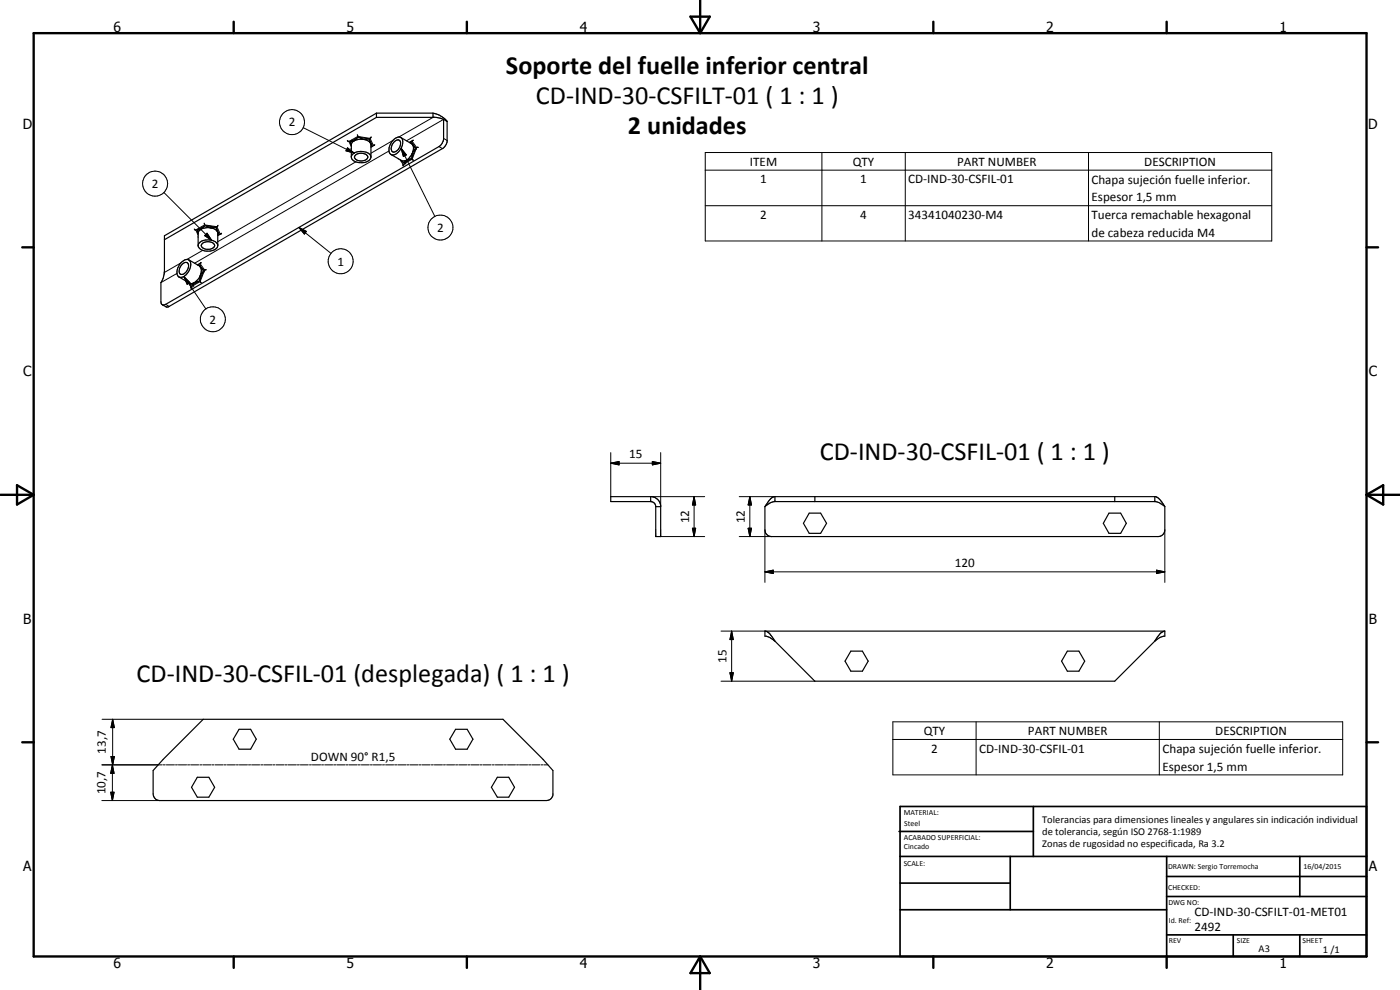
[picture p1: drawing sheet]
<svg xmlns="http://www.w3.org/2000/svg" width="420mm" height="297mm" viewBox="0 0 420 297" stroke-linecap="round" stroke-linejoin="round" font-family="sans-serif">
<g fill="#000">
<circle cx="105.1" cy="42.3" r=".18"/>
<circle cx="105.5" cy="42" r=".18"/>
<circle cx="110.9" cy="41.5" r=".18"/>
<circle cx="121.3" cy="49.1" r=".18"/>
<circle cx="121.7" cy="48.9" r=".18"/>
<circle cx="124.9" cy="44.5" r=".18"/>
<circle cx="59.1" cy="68.8" r=".18"/>
<circle cx="59.6" cy="68.5" r=".18"/>
<circle cx="65" cy="68" r=".18"/>
<circle cx="57.6" cy="85.9" r=".18"/>
<circle cx="58.1" cy="85.6" r=".18"/>
<circle cx="61.3" cy="81.3" r=".18"/>
</g>
<g fill="none" stroke="#000" stroke-width=".35">
<path d="M113 35.2h17M113 34l-63.7 36.7v11.3M113 35.2l-63.7 36.7M113 34v1.2M113 34h17M130 34h.3a7.2 7.2 0 0 1 3.9 2.4M130 34v1.2M130 35.2l1.3 .1 1.8 .5M133.1 35.8v6a3.1 3.1 0 0 1-1.4 2.2l-82 47.3a.86 .86 0 0 1-1 .1 .86 .86 0 0 1-.4-.9v-5.7l.6-1.2 .4-1.6M133.1 35.8l1.1 .6M134.2 36.4v6a3.3 3.3 0 0 1-1.4 2.2l-82.2 47.5h-.7l-1.2-.7M104.3 42.2l.4 .3"/>
<path d="M105.4 44.5v.1M105.4 42.4l-.2 .4 .2 .8M105.4 46.9a3.6 3.6 0 0 1 5.9 0v.2M106.3 42.2l-.9 1v4a2.28 2.28 0 0 0 2.6 1.6 2.76 2.76 0 0 0 3.3-1.7M106.3 42.2l-.9 .2M106.6 46.7a2.55 2.55 0 0 1 3.8 .3 2.34 2.34 0 0 1-3.6 .8l-.4-.6zM107.2 41.3l-1.8 1.1M107.2 41.3l-.9 .9M107.3 40.4l.1 .5M107.9 41.2l-.7 .1M107.9 41.2l2.5 .4M107.9 41.2l1.2 .6"/>
<path d="M109.1 41.8h-1.5l-1.3 .4M109.1 41.8l1.3 .4 .8 .8M110.4 41.6l.5 .3M110.4 41.6l-1.3 .2M110.9 41.9l.7 1.4M110.9 41.9l.3 1.1M111.2 43l.1 .2M111.2 43l.1 4.1M111.3 43.2h.1M111.3 43.2l.1 .1M111.4 41.1l-.3 .4M111.4 43.3h.1"/>
<path d="M111.5 43.3h.1M111.6 43.3l-.3 .5M112 43.6h.3M112.3 43.6l-1 .6M112.5 43.4l-.2 .2M117.3 46.4l3.4 1.9 1-.1M118.2 41.8a1.43 1.43 0 0 1 1.4-.7 1.43 1.43 0 0 1 1.2 .9 4.3 4.3 0 0 1-2.6 4.5 1.46 1.46 0 0 1-1.4-.7 1.46 1.46 0 0 1 0-1.5l.6-1.5zM118.3 42.5a1.03 1.03 0 0 1 1.3-.5 1.03 1.03 0 0 1 .6 1.3 2.13 2.13 0 0 1-2.5 2.2 2.27 2.27 0 0 1 .6-3zM119.5 47.6v.1M120.3 41.3l3.5 2.1M120.3 48.1l.7 .7h.4M121 49.3l.1 .5"/>
<path d="M121.6 48.4h.1M121.8 48.2l-.4 .6M123.1 42.9h.6M123.3 47.7l-1.9 1.1M123.3 47.7l-1.6 .5M123.7 42.9l.9 1.4M123.7 47.2l-.4 .5M123.7 47.8l.4 .3M123.7 42.9l.1 .5M123.7 43.2h.1M123.8 43.4l.8 .9M123.8 43.4a2.57 2.57 0 0 1 0 2.4"/>
<path d="M123.8 45.8l-.1 1.4M123.8 45.8a4.4 4.4 0 0 1-2 2.4M123.9 42.1l-1.1 .6M124.1 42.1l-.4 .3M124.6 44.3v.5M124.6 44.8l-.9 2.4M124.6 44.8l-.8 1M125.5 44.2l-.5 .1M54.3 78.9a1.77 1.77 0 0 1 2.6-.7 3.8 3.8 0 0 1-2.9 5 1.61 1.61 0 0 1-.8-2.2l.6-1.5zM54.7 79.3a1.04 1.04 0 0 1 1.4-.5 1.04 1.04 0 0 1 .4 1.5 2.42 2.42 0 0 1-2.2 2 1.78 1.78 0 0 1 0-2.5zM56.7 78l3.3 2M58.3 68.7l.4 .3"/>
<path d="M59.4 68.9l-.2 .4 .3 .9M59.4 71.1l.1 .1M59.5 79.6l.5 .1M60 79.7l1 1.3M60 80l1 1M60 79.7l.1 .3M60.3 78.9l-.2 .2M60.3 78.9l-1.1 .6M60.3 68.8l-.9 .1M60.4 78.8l-.1 .1M60.6 73.2a2.55 2.55 0 0 1 3.8 .4 1.48 1.48 0 0 1-1.5 1.2h-1a1.31 1.31 0 0 1-1.4-1.4zM61.3 67l.1 .5"/>
<path d="M61.3 67.9l-1.9 1M61.3 67.9l-1 .9M61.9 67.7l-.6 .2M61.9 67.7l2.6 .4M61.9 67.7l.7 .5a3.8 3.8 0 0 1 2.5 1.1l.5 .6M64.5 68.1l.4 .3M64.5 68.1l-.7 .3a5.9 5.9 0 0 0-3.5 .4M64.9 68.4l.5 1.4v3.9a3 3 0 0 1-3.9 1.6 2.45 2.45 0 0 1-2-1.4v-4.1l.8-1M64.9 68.4l.7 1.5M65.4 73.4a3.8 3.8 0 0 0-5.4-.7l-.5 1M65.4 67.6l-.3 .4M65.6 69.9l-.2 .5"/>
<path d="M66.4 70.1h-.3M66.4 70.1l-1 .6M66.5 70l-.1 .1M49.3 81.7v.3M53.7 83.1l3.2 1.9M55.9 84.4v.1M56.7 84.8l.1 .2M56.8 85l.6 .5h.4M57.4 86v.6M58.4 84.8l-.6 .7M58.4 84.8l-.8 .3-.7-.1M58.6 84.7l-.2 .1"/>
<path d="M59.6 84.5l-1.8 1M59.6 84.5l-1 .2M60 83.9l-.4 .6M60.1 84.5l.3 .3M60.1 80l.3 1.2-.1 1M60.3 82.2l-.7 1.4-1 1M60.3 82.3l-.3 1.6M61 81v.5M61 81.5l-1 2.4M61 81.5l-.7 .8M61.9 80.9l-.5 .1M183.3 149h12.3a3 3 0 0 1 2.7 2.7v9.3h-1.5v-9a1.54 1.54 0 0 0-1.4-1.5h-12.1z"/>
<path d="M195.3 149v1.5M196.8 152h1.5M229.6 152v7a2 2 0 0 0 2 2h115.9a2 2 0 0 0 2.1-2v-7M229.6 152l1.5-2.1 1.3-.9h114.3l1.4 .9 1.5 2.1M229.6 152l1.5-1.1 1.3-.4h114.3l1.4 .4 1.5 1.1M232.6 149v1.5M242.9 154h3.4l1.8 3-1.8 3h-3.4l-1.8-3zM244.5 149v1.5M332.8 154h3.5l1.7 3-1.7 3h-3.5l-1.7-3zM334.5 149v1.5M346.6 149v1.5M229.6 189.4v1.5l1.5 .4 1.5 1.1"/>
<path d="M229.6 189.4a5.1 5.1 0 0 1 3 3M229.6 189.4h120M232.6 192.4l11.9 12h90l12.1-12M255.3 195.4h3.5l1.8 3-1.8 3h-3.5l-1.7-3zM320.3 195.4h3.5l1.7 3-1.7 3h-3.5l-1.7-3zM349.6 189.4v1.5l-1.5 .4-1.5 1.1M349.6 189.4a5.1 5.1 0 0 0-3 3M71.7 218.8h3.5l1.7 3-1.7 3h-3.5l-1.7-3zM136.7 218.8h3.5l1.7 3-1.7 3h-3.5l-1.7-3zM49 227.8l12-12h89.9l12.1 12 2.9 3.4v7.3l-.6 1.2-1.3 .5h-116a2 2 0 0 1-2-2v-7zM59.2 233.2h3.5l1.7 3-1.7 3h-3.5l-1.7-3zM149.3 233.2h3.4l1.7 3-1.7 3h-3.4l-1.8-3z"/>
</g>
<g fill="none" stroke="#000" stroke-width=".3">
<path d="M91 38.3l15.3 7.6M130 35.2l-10.3 5.9M133.1 35.8l-11.1 6.4M49.2 57.7l14.3 14.4M104.3 44.4l2 1.5-2.5-.6zM105.4 44l-.7-1.5 2.7-1.6 3.7 .6 .9 2.1-.7 .4M106.8 48.6l-41.4 23.9M116.7 45.3l-58.3 33.7M117.9 42.2l-6.6 3.8M120.4 44.5l1.6 2-.9 .4zM120.4 44.5l10.1 20.4M123 42.8l.7-.4 1.3 1.9-1.3 3.5-2.7 1.5-1-1.4"/>
<path d="M131.7 44l1.1 .6M133.1 41.5l1.1 .7M211.7 45.8h170v26.5h-170zM211.7 51.1h170M246.7 45.8v26.5M271.7 45.8v26.5M326.7 45.8v26.5M54.3 78.9l-5 2.8M59.3 79.5l.8-.4 1.3 1.9-1.3 3.5-2.7 1.5-1-1.4M59.5 70.6l-.8-1.6 2.7-1.5 3.7 .5 1 2.1-.7 .5M60.9 75.1l-4.8 2.8M61.4 70.7l.7-.7 1.4 2.1z"/>
<path d="M62.1 70l1.4 2.1-2.1-1.4zM89.7 68.2l2.2 1.2-.6 .8zM89.7 68.2l9.6 7.8M211.7 61.7h170M49.7 91.3l1 .6M53.1 82l-4.8 2.8M55.2 83l1.8 1.8-.8 .5zM55.2 83l6.6 9.7M183.3 139l2.5-.5v1zM183.3 139h15M183.3 135.8v13.2M195.8 138.5l2.5 .5-2.5 .5z"/>
<path d="M198.3 135.8v16.2M195.3 149h16.2M207.8 158.5h1l-.5 2.5zM208.3 149l.5 2.5h-1zM208.3 149v12M221.9 149h10.7M224.5 158.5h1l-.5 2.5zM225 149l.5 2.5h-1zM225 149v12M229.6 159v15.8M349.6 159v15.8M198.3 161h13.2"/>
<path d="M221.9 161h9.7M229.6 171.6l2.5-.5v1zM229.6 171.6h120M347.1 171.1l2.5 .5-2.5 .5zM216.4 189.4h13.2M219.6 189.4l.5 2.5h-1zM219.6 189.4v15M30.6 215.8h30.4M33.8 215.8l.5 2.5h-1zM33.8 215.8v13.7M216.4 204.4h28.1M219.1 201.8h1l-.5 2.6z"/>
<path d="M268 216.6h135v15.9h-135zM292.9 216.6v15.9M347.9 216.6v15.9M30.6 229.5h18.1M33.2 237.7h1l-.5 2.5zM33.3 227h1l-.5 2.5zM33.7 229.5l.5 2.5h-1zM33.7 229.5v10.7M49 229.5h.6M49.9 229.5h2.5M52.7 229.5h.5M53.5 229.5h2.5"/>
<path d="M56.3 229.5h.6M57.2 229.5h2.4M60 229.5h.6M60.9 229.5h2.4M63.6 229.5h.6M64.5 229.5h2.5M67.3 229.5h.6M68.2 229.5h2.4M70.9 229.5h.6M71.8 229.5h2.5M74.6 229.5h.6M75.5 229.5h2.4"/>
<path d="M78.3 229.5h.6M79.2 229.5h2.4M81.9 229.5h.6M82.8 229.5h2.4M85.5 229.5h.7M86.5 229.5h2.4M89.2 229.5h.6M90.1 229.5h2.4M92.9 229.5h.6M93.8 229.5h2.4M96.5 229.5h.6M97.4 229.5h2.5"/>
<path d="M100.1 229.5h.7M101.1 229.5h2.4M103.8 229.5h.6M104.7 229.5h2.5M107.5 229.5h.6M108.4 229.5h2.4M111.2 229.5h.5M112 229.5h2.5M114.8 229.5h.6M115.7 229.5h2.4M118.4 229.5h.7M119.4 229.5h2.4"/>
<path d="M122.1 229.5h.6M123 229.5h2.5M125.8 229.5h.6M126.7 229.5h2.4M129.4 229.5h.6M130.3 229.5h2.5M133.1 229.5h.6M134 229.5h2.4M136.7 229.5h.7M137.7 229.5h2.4M140.4 229.5h.6M141.3 229.5h2.5"/>
<path d="M144 229.5h.7M145 229.5h2.4M147.7 229.5h.6M148.6 229.5h2.5M151.4 229.5h.6M152.3 229.5h2.4M155 229.5h.6M155.9 229.5h2.5M158.7 229.5h.6M159.6 229.5h2.4M162.3 229.5h.6M163.2 229.5h1.3"/>
<path d="M268 221.9h135M30.6 240.2h17.4"/>
<circle cx="87.6" cy="36.7" r="3.7"/>
<circle cx="46.5" cy="55.1" r="3.7"/>
<circle cx="102.2" cy="78.4" r="3.7"/>
<circle cx="132.2" cy="68.3" r="3.8"/>
<circle cx="63.9" cy="95.8" r="3.7"/>
</g>
<g fill="none" stroke="#000" stroke-width=".71">
<path d="M10.1 9.9h400v277.1h-400zM70.1 6.5v3.4M140.1 6.5v3.4M207.2 5h5.8l-2.9 4.9zM210.1 0v9.9M280.1 6.5v3.4M350.1 6.5v3.4M6.7 74.2h3.4M410.1 74.2h3.5M.1 148.5h10M5.1 145.6l5 2.9-5 2.9zM410.1 148.5h10"/>
<path d="M410.1 148.5l5-2.9v5.8zM6.7 222.7h3.4M410.1 222.7h3.5M70.1 287v3.4M140.1 287v3.4M210.1 287v10M210.1 287l2.9 5h-5.8zM280.1 287v3.4M350.1 287v3.4"/>
</g>
<g fill="none" stroke="#000" stroke-width=".51">
<path d="M269.8 249.5h40.3M270.1 242h140v45h-140zM270.1 257h140M303.2 257v16M310.1 242v15M350.1 257v30M390.1 257v12M270.1 265h33.1M270.1 273h80M350.1 269h60M350.1 263h60M350.1 280.5h60"/>
<path d="M370.1 280.5v6.5M390.1 280.5v6.5"/>
</g>
<g fill="#000">
<path d="M104.3 44.4l2 1.5-2.5-.6zM120.4 44.5l1.6 2-.9 .4zM62.1 70l1.4 2.1-2.1-1.4zM89.7 68.2l2.2 1.2-.6 .8zM55.2 83l1.8 1.8-.8 .5zM183.3 139l2.5-.5v1zM195.8 138.5l2.5 .5-2.5 .5zM207.8 158.5h1l-.5 2.5zM208.3 149l.5 2.5h-1zM224.5 158.5h1l-.5 2.5zM225 149l.5 2.5h-1zM229.6 171.6l2.5-.5v1z"/>
<path d="M347.1 171.1l2.5 .5-2.5 .5zM219.6 189.4l.5 2.5h-1zM33.8 215.8l.5 2.5h-1zM219.1 201.8h1l-.5 2.6zM33.2 237.7h1l-.5 2.5zM33.3 227h1l-.5 2.5zM33.7 229.5l.5 2.5h-1z"/>
</g>
<g font-size="7.9">
<text x="151.8" y="22.2">Soporte del fuelle inferior central</text>
<text x="160.9" y="31.2">CD-IND-30-CSFILT-01 ( 1 : 1 )</text>
<text x="188.5" y="40.2">2 unidades</text>
<text x="246" y="138">CD-IND-30-CSFIL-01 ( 1 : 1 )</text>
<text x="41" y="204.7">CD-IND-30-CSFIL-01 (desplegada) ( 1 : 1 )</text>
</g>
<g font-size="4.2">
<text x="34" y="9.6">6</text>
<text x="104" y="9.6">5</text>
<text x="174" y="9.6">4</text>
<text x="244" y="9.6">3</text>
<text x="314" y="9.6">2</text>
<text x="384" y="9.6">1</text>
<text x="6.8" y="38.7">D</text>
<text x="410.6" y="38.7">D</text>
<text x="7" y="112.9">C</text>
<text x="410.8" y="112.9">C</text>
<text x="7" y="187.1">B</text>
<text x="410.8" y="187.1">B</text>
<text x="7" y="261.4">A</text>
<text x="410.8" y="261.4">A</text>
<text x="34" y="290.4">6</text>
<text x="104" y="290.4">5</text>
<text x="174" y="290.4">4</text>
<text x="244" y="290.4">3</text>
<text x="314" y="290.4">2</text>
<text x="384" y="290.4">1</text>
</g>
<g font-size="3.9">
<text x="86.7" y="37.9">2</text>
<text x="225.1" y="49.7">ITEM</text>
<text x="255.9" y="49.7">QTY</text>
<text x="287.2" y="49.7">PART NUMBER</text>
<text x="343.4" y="49.7">DESCRIPTION</text>
<text x="45.6" y="56.4">2</text>
<text x="228.2" y="55">1</text>
<text x="258.2" y="55">1</text>
<text x="272.6" y="55">CD-IND-30-CSFIL-01</text>
<text x="327.6" y="55.1">Chapa sujeción fuelle inferior.</text>
<text x="228.2" y="65.7">2</text>
<text x="258.2" y="65.6">4</text>
<text x="272.6" y="65.7">34341040230-M4</text>
<text x="327.6" y="60.4">Espesor 1,5 mm</text>
<text x="327.6" y="65.7">Tuerca remachable hexagonal</text>
<text x="131.2" y="69.6">2</text>
<text x="327.6" y="71">de cabeza reducida M4</text>
<text x="101.3" y="79.7">1</text>
<text x="62.9" y="97.1">2</text>
<text x="188.8" y="137.5">15</text>
<text x="206.8" y="157" transform="rotate(-90 206.8 157)">12</text>
<text x="223.5" y="157" transform="rotate(-90 223.5 157)">12</text>
<text x="286.6" y="170.1">120</text>
<text x="218" y="198.9" transform="rotate(-90 218 198.9)">15</text>
<text x="277.2" y="220.5">QTY</text>
<text x="308.5" y="220.5">PART NUMBER</text>
<text x="364.7" y="220.5">DESCRIPTION</text>
<text x="31.7" y="226.1" transform="rotate(-90 31.7 226.1)">13,7</text>
<text x="279.5" y="225.8">2</text>
<text x="293.9" y="225.8">CD-IND-30-CSFIL-01</text>
<text x="348.9" y="225.9">Chapa sujeción fuelle inferior.</text>
<text x="93.3" y="228.2">DOWN 90° R1,5</text>
<text x="348.9" y="231.2">Espesor 1,5 mm</text>
<text x="31.7" y="238.4" transform="rotate(-90 31.7 238.4)">10,7</text>
<text x="358.5" y="275">CD-IND-30-CSFILT-01-MET01</text>
<text x="358.5" y="279.4">2492</text>
</g>
<g font-size="3.1">
<text x="312.7" y="246.8">Tolerancias para dimensiones lineales y angulares sin indicación individual</text>
<text x="312.7" y="250.4">de tolerancia, según ISO 2768-1:1989</text>
<text x="312.7" y="254">Zonas de rugosidad no especificada, Ra 3.2</text>
<text x="377.7" y="285.6">A3</text>
<text x="397" y="285.9">1 /1</text>
</g>
<g font-size="2.4">
<text x="271.2" y="244.4">MATERIAL:</text>
<text x="271.3" y="252">ACABADO SUPERFICIAL:</text>
<text x="271.4" y="247.9">Steel</text>
<text x="271.3" y="254.6">Cincado</text>
<text x="271.2" y="259.7">SCALE:</text>
<text x="350.6" y="260.8">DRAWN: Sergio Torremocha</text>
<text x="391.2" y="260.6">16/04/2015</text>
<text x="350.6" y="267">CHECKED:</text>
<text x="350.6" y="271.4">DWG NO:</text>
<text x="350.8" y="276.9">Id. Ref:</text>
<text x="350.8" y="282.8">REV</text>
<text x="371.2" y="282.9">SIZE</text>
<text x="390.9" y="282.9">SHEET</text>
</g>
</svg>
